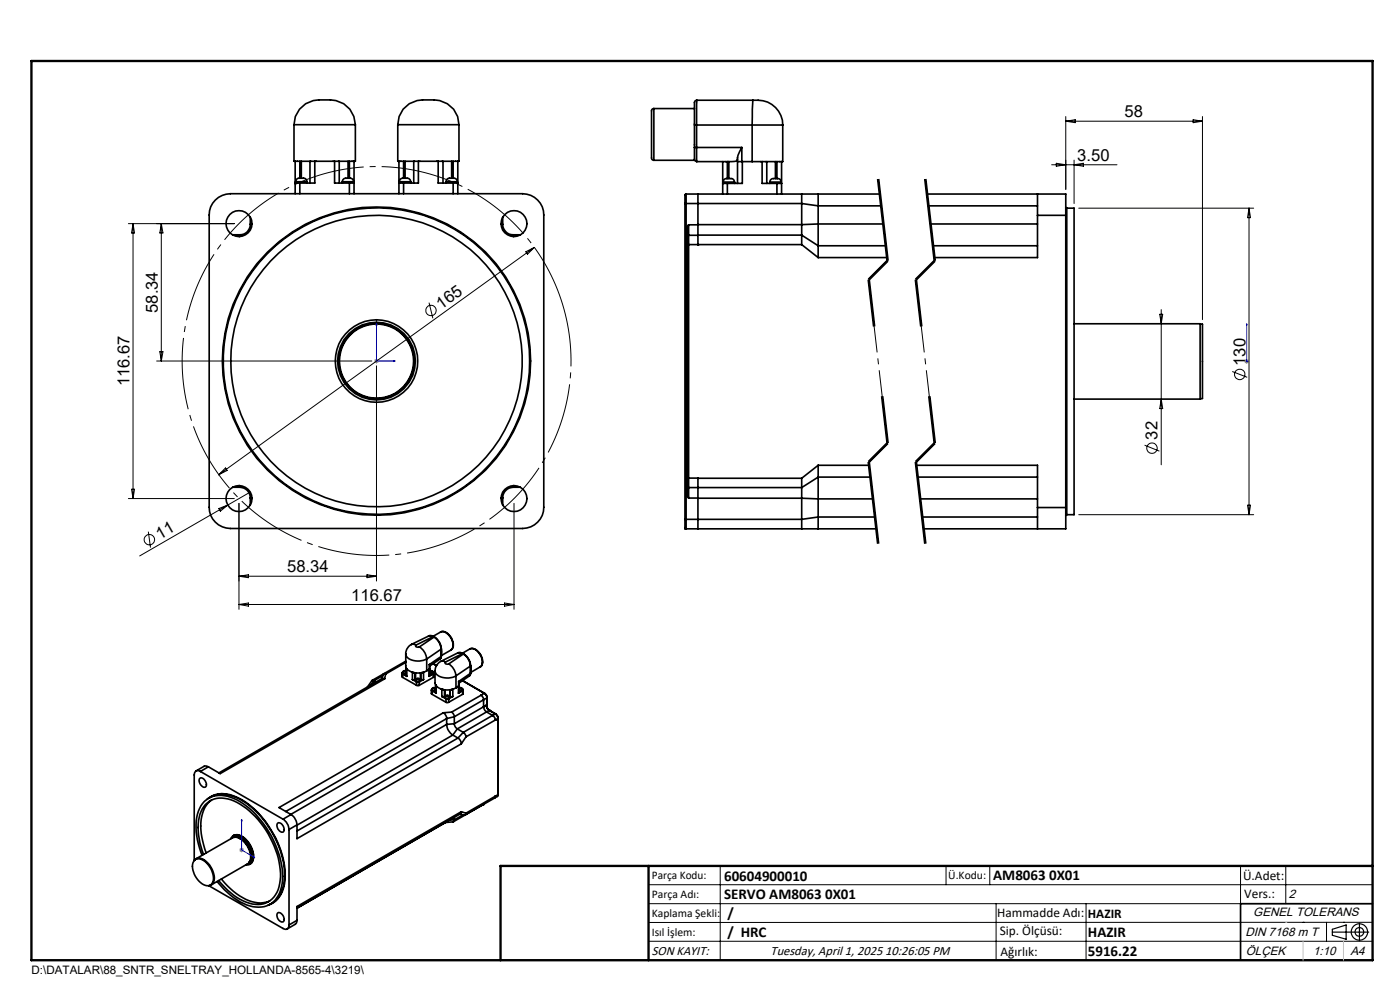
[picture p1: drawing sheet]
<svg xmlns="http://www.w3.org/2000/svg" width="297mm" height="210mm" viewBox="0 0 297 210" stroke-linecap="round" stroke-linejoin="round" font-family="sans-serif">
<g fill="none" stroke="#000" stroke-width=".35">
<path d="M62.4 26.4v7.8h.2M62.4 26.4h13M62.4 26.4a5.5 5.5 0 0 1 6-5.2h.5a6.6 6.6 0 0 1 5.3 2l.9 1.5 .3 1.7M62.6 34.2h4.2M62.6 38.8h1M62.6 34.2v6.9M62.7 38.6a1.09 1.09 0 0 1 1.5-.8 .72 .72 0 0 1 .9 .8M62.7 38.6h2.4M62.7 38.6v.2M63.6 34.2v3.6M63.6 38.8v2.3M63.9 34.2v3.6"/>
<path d="M65.1 38.6v.2M65.8 34.2v4.6M66.8 34.2h4.2M66.8 34.2v4.6h-3.2M71 34.2h4.1M71 34.2v4.6h3.1M72 34.2v4.6M72.6 38.6a1.09 1.09 0 0 1 1.6-.8 .76 .76 0 0 1 .8 .8M72.6 38.6h2.4M72.6 38.6v.2M73.8 34.2v3.6M74.1 38.8h1"/>
<path d="M74.1 34.2v3.6M74.1 38.8v2.3M75 38.6v.2M75.1 34.2v6.9M75.4 26.4v7.8h-.3M84.4 26.4v7.8h.2M84.4 26.4h13M84.4 26.4a5.5 5.5 0 0 1 6-5.2h.5a6.6 6.6 0 0 1 5.3 2l.9 1.5 .3 1.7M84.6 34.2h4.2M84.6 38.8h1M84.6 34.2v6.9M84.7 38.6a1.09 1.09 0 0 1 1.6-.8 .76 .76 0 0 1 .8 .8"/>
<path d="M84.7 38.6h2.4M84.7 38.6v.2M85.6 34.2v3.6M85.6 38.8v2.3M85.9 34.2v3.6M87.1 38.6v.2M87.8 34.2v4.6M88.8 34.2h4.2M88.8 34.2v4.6h-3.2M93 34.2h4.1M93 34.2v4.6h3.1M94 34.2v4.6"/>
<path d="M94.6 38.6a1.09 1.09 0 0 1 1.5-.8 .72 .72 0 0 1 .9 .8M94.6 38.6h2.4M94.6 38.6v.2M95.8 34.2v3.6M96.1 38.8h1M96.1 34.2v3.6M96.1 38.8v2.3M97 38.6v.2M97.1 34.2v6.9M97.4 26.4v7.8h-.3M138.7 23l-.2 .1a.61 .61 0 0 0-.3 .8v9.3a.61 .61 0 0 0 .3 .8h.2M138.7 23v11"/>
<path d="M138.7 34h8.6M138.7 23h8.6M147.3 26.5h.5M147.3 31.3h.5M147.3 31.3v2.5l.2 .3 .3 .2M147.8 31.3v3M147.8 26.5h11.8M147.8 31.3h9.6M147.8 26.5v4.8M147.8 21.3v5.2M147.8 21.3l-.3 .1a7.8 7.8 0 0 0-.2 3.2v6.7M147.8 21.3h11.9"/>
<path d="M147.8 34.3h6.8M153.3 38.9h1M153.3 34.3v6.9M153.4 38.6a1.09 1.09 0 0 1 1.5-.7 .76 .76 0 0 1 .9 .7M153.4 38.6h2.4M153.4 38.6v.3M154.3 34.3v3.6M154.3 38.9v2.3M154.6 34.3v3.6M155.8 38.6v.3M156.5 33.7l-.1 .3a2.53 2.53 0 0 1-1.8 .3M156.5 34.3h.9"/>
<path d="M157.4 31.3l-.9 2.1v5.5M157.4 34.3h2.2M157.4 31.3v3M157.5 34.3v4.6h-3.2M159.6 34.3h2.1M159.6 26.5h6.5M159.6 26.5v7.8M159.7 21.3a5.4 5.4 0 0 1 6.4 5.2M159.7 21.3l-.1 5.2M161.7 34.3h4.1M161.7 34.3v4.6h3.1M162.7 34.3v4.6"/>
<path d="M163.3 38.6a1.13 1.13 0 0 1 1.6-.7 .76 .76 0 0 1 .8 .7M163.3 38.6h2.4M163.3 38.6v.3M164.5 34.3v3.6M164.8 38.9h1M164.8 34.3v3.6M164.8 38.9v2.3M165.7 38.6v.3M165.8 34.3v6.9M166.1 26.5v7.8h-.3M45.7 42.4a4.6 4.6 0 0 1 3.2-1.3h62a4.5 4.5 0 0 1 4.5 4.5v62a4.5 4.5 0 0 1-4.5 4.5h-62a4.5 4.5 0 0 1-4.5-4.5v-62a4.2 4.2 0 0 1 1.3-3.2zM49.4 49.8h1.5"/>
<path d="M50.9 49.8l-.1 .4M53.1 47.6a2.17 2.17 0 0 1-2.2 2.2M53.1 46.1v1.5M53.1 47.6h.3M106.3 47.6h.3M106.6 47.6a2.23 2.23 0 0 0 2.3 2.2M106.6 46.1v1.5M108.9 49.8h1.5M108.9 49.8v.4M145.3 43.2h.3M145.3 43.2v67M145.6 41.2v2"/>
<path d="M145.6 41.2l-.3 .2v1.8M145.6 41.2h41.1M145.6 43.2v67M145.6 43.2h24.5M145.8 51.9h.3M145.8 50.2v1.7M145.8 49.2v1M145.8 51.9v49.5M146.1 49.9v2M146.1 49.9l-.3 .3M146.1 47.7l-.3 1.5M146.1 47.7v2.2"/>
<path d="M146.1 47.7l-.5 1.5h.2M146.1 51.9v49.5M146.1 51.9h24M146.1 49.9h2M146.1 47.7h2M148.1 51.9h.1M148.1 49.9v2M148.1 47.7v2.2M148.1 41.2v6.5M148.1 49.9h22M148.1 47.7h22M170.1 49.9v2"/>
<path d="M170.1 47.7v2.2M170.1 41.2v2M170.1 51.9l3.5 2.7M170.1 49.9l3.5 2.2M170.1 43.2v4.5M170.1 43.2l3.5 .5M173.6 52.1v2.5M173.6 47.5v4.6M173.6 41.2v2.5M173.6 54.6h14.6M173.6 52.1h14.3M173.6 47.5h13.8"/>
<path d="M173.6 43.7h13.3M173.6 47.5l-3.5 .2M173.6 43.7v3.8M196.6 41.2h29.5v4.5M196.9 43.7h23.2M197.4 47.5h22.7M197.9 52.1h22.2M220.1 41.2v4.5M220.1 45.7v8.9h-21.9M220.1 45.7h6M226.1 44l.2 .2M226.1 45.7v62"/>
<path d="M226.3 44.2h1.6v65h-1.6M226.3 44.2v65M227.9 68.7h26.7M254.6 68.7v16M254.6 68.7l.5 .1v15.7l-.5 .2M173.6 98.7v2.5M173.6 98.7h10.8M173.6 98.7l-3.5 2.8M194.3 98.7h25.8v9M227.9 84.7h26.7M49.4 103.4h1.5M50.8 103l.1 .4"/>
<path d="M50.9 103.4a2.23 2.23 0 0 1 2.2 2.2M53.1 105.6v1.5M53.1 105.6h.3M106.3 105.6h.3M106.6 105.6v1.5M108.9 103.4a2.29 2.29 0 0 0-2.3 2.2M108.9 103.4h1.5M108.9 103v.4M145.3 110.2h.3M145.3 110.2v1.8l.2 .2 .1-2M145.3 112v.2h40.6M145.6 110.2h24.5"/>
<path d="M145.8 103.2l.3 .2M145.8 101.4v1.8M145.8 101.4h.3M145.8 104.2l.3 1.4M145.8 103.2v1M145.8 104.2h-.2l.5 1.4M146.1 101.4v2M146.1 103.4v2.2M146.1 101.4l2 .1M146.1 103.4h24M146.1 105.6h2M148.1 101.5v4.2"/>
<path d="M148.1 105.7v6.5M148.1 101.5h22M148.1 105.7h22M170.1 101.5v1.9M170.1 103.4v2.3M170.1 110.2v2M170.1 105.7l3.5 .1M170.1 105.7v4.5M173.6 101.2v4.6M173.6 109.7v2.5M173.6 101.2h11M173.6 105.8h11.6"/>
<path d="M173.6 109.7h12M173.6 101.2l-3.5 2.2M173.6 105.8v3.9M173.6 109.7l-3.5 .5M194.7 101.2h25.4M195.2 105.8h24.9M195.6 109.7h24.5M220.1 107.7v4.5M220.1 107.7h6M226.1 107.7v4.5h-30.2M226.3 109.2l-.2 .2M87.2 136.7l-.5 .4-.4 .6-.2 1"/>
<path d="M87.3 136.7l.2-.1 .8 .2M88.3 136.8l-.1 .2 .1 .2h.7M89 137.2a3.4 3.4 0 0 1 1.5 2.6M90.5 139.8a3.7 3.7 0 0 1-4.2-.5l-.2-.6 .1 3M90.5 139.8v2.5M90.9 134.9l.5-.1 .6 .2M90.9 134.9h.6l.4 .1M90.9 134.9l-3.6 1.8M91.9 135h.1M91.9 135l-3.6 1.8M91.9 135l.2 .1M92 135l.2 .1"/>
<path d="M92.1 135.1a3.2 3.2 0 0 1 1.5 2.6M92.1 135.1h.1M92.1 135.1l-3.1 2.1M92.2 135.1a3.1 3.1 0 0 1 1.4 2.5M93.3 139.8l-2.1 1.5M93.4 139.7l-.1 .1M93.5 134l-1.6 1M93.5 134a2.31 2.31 0 0 1 2.4 1.8 1.64 1.64 0 0 1-.2 2.1l-2.1 1.2M93.5 134a2.23 2.23 0 0 1 2.5 2 1.5 1.5 0 0 1-.4 1.9M93.6 139.3v-.1l-.2 .5M93.6 139.3l-.3 .5M93.6 137.7l-3.1 2.1"/>
<path d="M93.6 137.5h.1M93.6 137.7v1.6M93.6 139.3l-2.5 1.7M93.6 137.7v1.1M93.6 137.6v.1M93.6 137.6v1.6M97.1 138.5l.5-.1 .6 .2M97.1 138.5l-3.6 1.8h.7l.3 .1M97.1 138.5h.6l.4 .1M98.1 138.6h.1M98.1 138.6l-3.6 1.8M98.1 138.6l.2 .1"/>
<path d="M98.2 138.6l.2 .1M98.3 138.7l.3 .3a3.4 3.4 0 0 1 1.2 2.3M98.3 138.7l-3.1 2.1M98.4 138.7a3.3 3.3 0 0 1 1.4 2.5M98.4 138.7h-.1M99.7 137.6l-1.6 1M99.7 137.6h.1M99.7 137.6a2.28 2.28 0 0 1 2.6 2 1.59 1.59 0 0 1-.5 1.9M99.7 137.6a2.21 2.21 0 0 1 2.4 1.8 1.62 1.62 0 0 1-.2 2.1l-2.1 1.2M79.3 144.4l-.4-.1-1 1.5M79.3 144.4l.5 .3M79.3 144.4l-.5 .9"/>
<path d="M81.2 143.3l-1.9 1.1M81.6 144l-.5-.1-34.7 20.1M81.6 144l-34.9 20.1-2.5-1.4M81.8 143h-.5l-.3 1M81.8 143l-.2 1M85.3 142.8l.1 .9M85.4 142.7l.3 .3h.5M85.4 142.7l.3 .2h.5M85.4 142.6v.3M85.4 142.9v.8M85.4 143.7l3 1.7M85.4 142.9l.9 .6"/>
<path d="M85.7 142.4l.2-.1 .1 .2zM86.1 140.3l-7.2 4M86.1 140.5l-4.3 2.5M86.2 142.4a.5 .5 0 0 0-.8 .3M86.2 141.7l.2 .3M86.2 141.7l.1 .2M86.2 141.7l.1 1.8M86.2 142.2l-.2 .1M86.3 141.9v1.6M86.3 141.9l.1 .1M86.4 142l1 .6M87.4 142.6l.4 .1"/>
<path d="M87.4 142.6h.1M87.5 144.1h.6M87.5 142.6l.3 .1M87.5 142.6v1.5M87.5 144.1l.9 .6M87.8 142.7h1.7M88.1 142.7v1.4M88.2 144.1h-.1M88.2 142.7v1.4M88.2 144.3a.48 .48 0 0 1 .5-.4 .48 .48 0 0 1 .4 .4M88.2 144.3a.49 .49 0 0 0 .5 .4 .49 .49 0 0 0 .4-.4M88.2 144.3a.54 .54 0 0 0 .9 0"/>
<path d="M88.3 144l-.1 .1M88.4 145.4h.5M88.4 144.7h.5M88.4 144.7v.7M88.5 144h.3v.1h-.3zM88.9 144.7v.7M89 144l.2 .1M89.2 144.1h.1M89.2 142.7v1.4M89.3 144.1h.6M89.3 142.7v1.4M89.9 142.6l-.4 .1"/>
<path d="M89.9 144.1l-1 .6M89.9 142.6v1.5M89.9 142.6h.1M90.5 142.3l-.6 .3M91 141.9v1.6M91.1 141v.9M91.1 141.9l-.6 .4M91.2 142.4a.49 .49 0 0 1 .7 .3M91.2 141.8v1.5l-.2 .2M91.2 142.2l.2 .1M91.3 142.4h.4l-.2 .1zM91.5 146.4v.7l.2 .2"/>
<path d="M91.6 146.3l.2 .3h.6M91.6 146.3l.3 .2h.5M91.7 146.2l-.2 .1 .2 .2M91.7 147.3l2.9 1.7M91.7 146.5l.8 .5M91.7 146.5v.8M91.9 140.8l.7 .4M91.9 146h.4l-.3 .1zM91.9 142.6v.3M91.9 142.7l-.2 .3h-.5M91.9 142.7l-.2 .2h-.5M91.9 142.9v.8"/>
<path d="M91.9 143.7l-3 1.7M91.9 142.9l-.9 .6M92 142.8l-.1 .9M92.3 142.3v2.7l.1 .3M92.3 142.3a2.21 2.21 0 0 0 2.5 1.5l1.2-.1 .7-.3M92.4 146a.49 .49 0 0 0-.8 .3M92.4 145.3l.2 .3M92.4 145.3l.1 .2M92.4 145.3l.1 1.7M92.4 145.8l-.2 .1M92.5 145.5v1.5M92.5 145.5l.1 .1"/>
<path d="M92.6 145.6l1 .5M93.5 140.3l-.8 .7-.3 .6-.1 .7M93.6 146.1l.5 .2M93.6 146.1l.1 .1M93.7 147.7h.6M93.7 146.2l.4 .1M93.7 146.2v1.5M93.7 147.7l.9 .5M94.1 151.2a1.6 1.6 0 0 1 .7 1.2M94.1 151.2l-34.9 20.1 2.5 1.5M94.1 146.3h1.6M94.3 146.3v1.4"/>
<path d="M94.4 147.7h-.1M94.4 146.3v1.4M94.4 147.9a.48 .48 0 0 1 .5-.4 .48 .48 0 0 1 .5 .4M94.4 147.9a.49 .49 0 0 0 .5 .4 .49 .49 0 0 0 .5-.4M94.4 147.9a.54 .54 0 0 0 1 0M94.5 140.4l-.1 .2 .1 .2h.7M94.5 147.6l-.1 .1M94.6 149h.6M94.6 148.2h.6M94.6 148.2v.8M94.8 153.7a2.84 2.84 0 0 0 1.3 2.2M94.8 152.4v1.3"/>
<path d="M94.8 152.4l-34.2 19.7M94.8 153.7l-33.1 19M95.2 148.2v.8M95.2 140.8a3.4 3.4 0 0 1 1.5 2.6M95.2 147.6l.2 .1M95.4 147.7h.1M95.4 146.3v1.4M95.5 147.7h.6M95.5 146.3v1.4M95.8 151.1l.4 .4 .2 .5M95.8 151.1l-1.7 .1M96.1 146.2l-.4 .1"/>
<path d="M96.1 155.9l1.1 .7M96.1 147.7l-.9 .5M96.1 146.2v1.5M96.1 155.9l-33.1 19.1M96.2 146.1l-.5 .2M96.2 146.1l-.1 .1M96.4 153.5l.2 .6 .4 .5M96.4 152l-1.6 .4M96.4 153.5l-1.6 .2M96.4 152v1.5M96.7 145.9l-.5 .2M96.7 143.4v2.5"/>
<path d="M97 154.6l-.9 1.3M97 154.6l1.3 .8M97.2 156.6a1.6 1.6 0 0 1 .7 1.2M97.2 156.6l-34.2 19.7M97.3 145.5v1.5M97.3 144.6l.1 .2M97.3 144.6v.9M97.3 145.5l-.6 .4M97.4 146a.52 .52 0 0 1 .8 .3M97.4 145.4l-.1 1.6M97.4 145.8l.2 .1M97.4 144.8l-.1 .7"/>
<path d="M97.5 146l.3-.1 .1 .2h-.3zM97.9 157.8l-34.9 20.1v-2.9M98.1 146.2v.3M98.1 146.5v.8M98.1 147.3l-2.9 1.7M98.1 146.5l-.8 .5M98.2 146.3l-.2 .3h-.6M98.2 146.3l-.3 .2h-.5M98.2 146.4l-.1 .9M98.3 155.4l.3 .2 .2 .7M98.3 155.4l-1.1 1.2M98.8 156.3l-.9 1.5"/>
<path d="M99.8 141.1h.1M99.8 142.8l-.2 .6-2.2 1.5M99.8 142.8l-.2 .6M99.8 141.3l-3.1 2.1M99.8 142.8l-2.5 1.8M99.8 141.3v1.1M99.8 141.2v.1M99.8 141.2v1.6M102 147.5l.5 .5 .1 .4M102 147.5l-6.2 3.6M102.6 149.9l.3 .8 .3 .3M102.6 148.4l-6.2 3.6"/>
<path d="M102.6 148.4v1.5M102.6 149.9l-6.2 3.6M102.7 147.1l.5 .4 .1 .6M102.7 147.1h.1M102.7 147.1l-4.6-2.8 4.7 2.8M102.7 147.1l-.7 .4M102.8 147.1l.4 .4 .1 .5M103.2 149.6l.2 .7 .5 .4M103.2 149.6l.1 .4M103.2 149.6l.1 .5 .5 .6M103.2 149.6l-.6 .3M103.2 151l-6.2 3.6"/>
<path d="M103.2 151l1.3 .8M103.3 148.1l-.7 .3M103.3 148v.1M103.3 148v2.1M103.8 150.7h.1M103.8 150.7l1.3 .7M103.8 150.7l-.6 .3M103.9 150.7h.1M103.9 150.7l1.2 .7M104.5 151.8l.4 .4 .2 .5M104.5 151.8l-6.2 3.6M105.1 152.7h.1"/>
<path d="M105.1 151.4l.5 .6v.4M105.1 152.7l-6.3 3.6M105.1 151.4l-.6 .4M105.1 151.4l.4 .4 .2 .6M105.1 151.4h.1M105.6 152.4l-.5 .3M105.7 152.4h.1M105.7 152.4l-.1 16.2M42.3 165.2a.92 .92 0 0 1 1.4 .7l.1 .3a.55 .55 0 0 1-.2 .7 .55 .55 0 0 1-.8-.2l-.5-.7zM42.5 163.6a.79 .79 0 0 0-.9-.1 .79 .79 0 0 0-.4 .9v18.1a1.68 1.68 0 0 1 2.7 .3 4.4 4.4 0 0 1 1.4 4.3l-.3 .5-.7 .3 15.7 9a.77 .77 0 0 0 .9 .1 .77 .77 0 0 0 .4-.8M42.5 163.6l17.5 10.2M43.9 169.6a5.5 5.5 0 0 1 6.5-.4 20 20 0 0 1 10.1 16.4 6.5 6.5 0 0 1-2.7 6l-.9 .4"/>
<path d="M44.2 162.7l-.5-.2-.4 .1-1.7 .9M44.2 162.7l-1.7 .9M44.3 169.3a6.4 6.4 0 0 1 7.1 .5 20.2 20.2 0 0 1 9 15.8 6.7 6.7 0 0 1-2.7 6l-.4 .2M44.9 169.7a7.3 7.3 0 0 0-2.2 7.1l1 4.1M49 177.9a1.41 1.41 0 0 1 2.3-.5 4.9 4.9 0 0 1 2.2 5.4l-.6 .6-.8 .1M49.3 177.7a1.56 1.56 0 0 1 2.4 .2 4.1 4.1 0 0 1 1.5 5l-.7 .4M49.5 177.3a2.34 2.34 0 0 1 2.9 1 4.6 4.6 0 0 1 1.2 4.4l-.6 .6M49.6 177.6h.8l.6 .2M49.7 177.6a2.86 2.86 0 0 1 3 1.7 3.5 3.5 0 0 1 .4 3.4l-.3 .3M49.7 177.6h.7l.7 .2M51 177.8a4.6 4.6 0 0 1 2.1 4.8l-.3 .4M51.1 177.8a4.6 4.6 0 0 1 2.1 4.7l-.4 .5"/>
<path d="M58.9 174.6a1.27 1.27 0 0 1 1.2 1.9 1.27 1.27 0 0 1-1.2-1.9zM60 173.8a2.95 2.95 0 0 1 1.3 2.2M61.3 176v20.2M61.7 172.8a2.95 2.95 0 0 1 1.3 2.2M61.7 172.8l-1.7 1M63 175l-1.7 1M96.4 173.9l-.3 .4-1.6 .2M96.4 173.4v.5M96.4 173.9h-1M97.9 172.2l-.3 .4-34.6 20 31.6-18.2M97.9 172.2l-34.9 20.1v2.9M97.9 172.2l.9 .3"/>
<path d="M98.2 172.9l-1.8 1M98.8 172.5l-.2 .4-1.1-.2M102.4 170.7h.1M102.4 170.7l-6.2 3.6M105.1 168.9h.1M105.1 168.9l-.2 .4-6.2 3.6M105.1 168.9l-6.3 3.6M105.5 168.9l-.5 .4M105.6 168.6l-.1 .3M105.6 168.6l-.5 .3M41.2 182.5a2.07 2.07 0 0 1 3 .9 3.7 3.7 0 0 1 .7 4.1 1.66 1.66 0 0 1-2.3-.3 4.2 4.2 0 0 1-1.5-4.4zM41.6 182.2l7.7-4.5a2.48 2.48 0 0 1 2.9 1.4 3.7 3.7 0 0 1 .7 3.8l-8.1 4.8"/>
<path d="M42.9 181.4a13.2 13.2 0 0 1-.6-9.9 4.9 4.9 0 0 1 6.6-2.4 18 18 0 0 1 9.8 10.8 12.5 12.5 0 0 1 .4 10 4.9 4.9 0 0 1-6.1 2.2 14.4 14.4 0 0 1-6.9-5.1M43.2 181.2a12.7 12.7 0 0 1-.5-9.1 4.7 4.7 0 0 1 6.3-2.5 18.2 18.2 0 0 1 10 12.4 10.2 10.2 0 0 1-.5 7.8 4.7 4.7 0 0 1-6.3 1.6 15 15 0 0 1-5.8-4.6M47 186.5a12.9 12.9 0 0 0 7.7 5h1.2l1.3-.4M58.9 193.6a1.27 1.27 0 0 1 1.2 1.9 1.27 1.27 0 0 1-1.2-1.9zM63 195.2l-.2 .7-1.9 1.2M63 195.2l-1.7 1M291.2 191.7h-28v12"/>
<circle cx="50.7" cy="47.4" r="2.75"/>
<circle cx="109" cy="47.4" r="2.75"/>
<circle cx="79.9" cy="76.6" r="32.5"/>
<circle cx="79.9" cy="76.6" r="30.9"/>
<circle cx="79.9" cy="76.6" r="8.8"/>
<circle cx="79.9" cy="76.6" r="8"/>
<circle cx="79.9" cy="76.6" r="32.7"/>
<circle cx="79.9" cy="76.6" r="7.9"/>
<circle cx="79.9" cy="76.6" r="8.3"/>
<circle cx="50.7" cy="105.8" r="2.75"/>
<circle cx="109" cy="105.8" r="2.75"/>
<circle cx="94.9" cy="147.7" r=".14"/>
</g>
<g fill="none" stroke="#000" stroke-width=".21">
<path d="M186.1 38l2 17.3M186.3 38l2 17.3-4 4 1.1 9.9M186.5 38l1 8.6M196.1 38l2 17.3M196.3 38l2 17.3-4 4 1.1 9.9M196.5 38l2 17.3M223.1 35h13.9M224.1 34.6l2 .4-2 .3zM226.1 24.7v15.5M226.1 25.7h29M226.1 25.7l2-.3v.6zM227.9 34v9.2"/>
<path d="M227.9 35l1.9-.4v.7zM253.1 25.4l2 .3-2 .3zM255.1 24.7v43.1M27.2 47.4h22.5M28.2 47.4l.3 2h-.6zM28.2 47.4v58.4M34.2 47.4v29.2M34.2 47.4l.4 2h-.7zM111.5 53.4l1.8-.9-1.4 1.4zM113.3 52.5l-66.9 48.2M184.1 59.3l1.2 10M184.5 59.3l1.1 9.9"/>
<path d="M187.5 46.6l1 8.7zM188.2 55.2l-4 4M188.4 55.4l-4 4M194.1 59.3l1.2 10M194.5 59.3l1.1 9.9M198.2 55.2l-4 4M198.4 55.4l-4 4M228.8 44.2h37.2M265 44.2v65M265 44.2l.3 2h-.6zM33.2 76.6h45.7M33.9 74.6h.7l-.4 2z"/>
<path d="M79.9 77.6v45.7M91 64.2l.8 3.3M246 66.7h.7l-.4 2zM246.3 65.7v32.9M261.4 78.8l3.2 1.2M184.1 98l2 17.3M184.5 98l2 17.3M187 84.1l1.1 9.9M187.1 84.1l1.2 9.9-4 4 2 17.3M187.3 84l1.2 10M188.2 93.9l-4 4M188.4 94.1l-4 4"/>
<path d="M194.1 98l2 17.3M194.5 98l2 17.3M197 84.1l1.1 9.9M197.1 84.1l1.2 9.9-4 4 2 17.3M197.3 84l1.2 10M198.2 93.9l-4 4M198.4 94.1l-4 4M242.8 94.4l3.2 1.3M246.3 84.7l.4 2h-.7zM27.2 105.8h22.5M27.9 103.8h.6l-.3 2zM31.5 112.8l.4 3.4"/>
<path d="M46.4 100.7l1.4-1.4 .4 .5zM46.4 107.9l1.9-.8-1.6 1.3zM48.3 107.1l-18.7 10.8M50.7 106.8v22.4M53.1 104.4l-4.8 2.7M109 106.8v22.4M228.8 109.2h37.2M264.7 107.2h.6l-.3 2zM50.7 122.2h29.2M50.7 122.2l2-.3v.6zM50.7 128.2l2-.3v.7zM50.7 128.2h58.3"/>
<path d="M77.9 121.9l2 .3-2 .3zM107 127.9l2 .3-2 .4zM137.6 187.7h153.6M137.6 191.7h153.6M137.6 199.7h153.6M152.8 183.7v20M200.7 183.7v4M210 183.7v4M211.3 191.7v12M230.4 191.7v12M263.2 183.7v20M272.8 183.7v8"/>
<path d="M276.4 195.6h.1M281.4 195.6v4.1M285 195.6h.1M291.2 195.6l-153.6 .1"/>
<circle cx="91.4" cy="65.9" r="1.09"/>
<circle cx="263" cy="79.4" r="1.12"/>
<circle cx="244.4" cy="95.1" r="1.1"/>
<circle cx="31.7" cy="114.5" r="1.1"/>
</g>
<path d="M119.3 64.5a41.2 41.2 0 0 0-69.1-16.6 41.2 41.2 0 0 0 19 68.5 41.2 41.2 0 0 0 50.7-49.8l-.6-2.1" fill="none" stroke="#000" stroke-width=".21" stroke-dasharray="15.2 1.3 1.3 1.3" stroke-dashoffset="1.9" stroke-linecap="butt"/>
<g fill="none" stroke="#000" stroke-width=".25">
<path d="M282.6 197.7h7.8M282.6 197.1l3-.9v3l-3-.8zM288.4 195.8v3.8M106.2 203.7h185"/>
<circle cx="288.4" cy="197.7" r="1.74"/>
<circle cx="288.4" cy="197.7" r=".93"/>
</g>
<path d="M79.9 68.6l.1 .4h-.2zM79.9 68.6v8h4M83.5 76.5l.4 .1-.4 .1zM264.5 76.6v.2zM264.5 68.7v.4v-.4M264.5 76.7h.1M264.5 68.7v8M51.3 173.8v.3h-.1zM51.3 173.8v6.5l2.8 1.6M53.8 181.7l.3 .2-.3-.1z" fill="none" stroke="#00f" stroke-width=".21"/>
<path d="M79.4 76.6h1M79.5 76.2l.7 .7M79.9 76.1v1M80.2 76.2l-.7 .7M263.9 76.7h1.1M264.1 76.3l.7 .7M264.5 76.2v1M264.8 76.3l-.7 .7M50.9 179.9l.7 .7M51.3 179.8v1M51.6 179.9l-.7 .7M50.8 180.3h1" fill="none" stroke="#808080" stroke-width=".21"/>
<path d="M186.3 38l2 17.3M196.3 38l2 17.3M184.3 98l2 17.3M194.3 98l2 17.3" fill="none" stroke="#000" stroke-width=".21" stroke-dasharray="6.3 1.3 1.3 1.3" stroke-dashoffset="-.5" stroke-linecap="butt"/>
<path d="M188.3 55.3l-4 4M198.3 55.3l-4 4M188.3 94l-4 4M198.3 94l-4 4" fill="none" stroke="#000" stroke-width=".21" stroke-dasharray="6.3 1.3 1.3 1.3" stroke-dashoffset="2.8" stroke-linecap="butt"/>
<path d="M184.3 59.3l4 34.7M194.3 59.3l4 34.7" fill="none" stroke="#000" stroke-width=".21" stroke-dasharray="6.3 1.3 1.3 1.3" stroke-dashoffset="1" stroke-linecap="butt"/>
<path d="M6.7 12.9h284.5v190.8h-284.5zM137.6 183.7v20M291.2 183.7h-185v20" fill="none" stroke="#000" stroke-width=".5"/>
<path d="M276.4 199.7v4M285 199.7v4" fill="none" stroke="#c0c0c0" stroke-width=".21"/>
<path d="M272.8 195.6h.1" fill="none" stroke="#c0c0c0" stroke-width=".25"/>
<g fill="#00f">
<path d="M83.5 76.5l.4 .1-.4 .1zM79.9 68.6l.1 .4h-.2z"/>
<path d="M264.5 76.6v.2zM264.5 68.7v.4z"/>
<path d="M53.8 181.7l.3 .2-.3-.1zM51.3 173.8v.3h-.1z"/>
</g>
<g font-size="3.5">
<text x="238.6" y="24.9">58</text>
<text x="228.5" y="34.1">3.50</text>
<text x="93.6" y="65.7" transform="rotate(-36 93.6 65.7)">165</text>
<text x="33.5" y="66.4" transform="rotate(-90 33.5 66.4)">58.34</text>
<text x="264.2" y="77.6" transform="rotate(-90 264.2 77.6)">130</text>
<text x="27.5" y="81.9" transform="rotate(-90 27.5 81.9)">116.67</text>
<text x="245.6" y="93.2" transform="rotate(-90 245.6 93.2)">32</text>
<text x="33.9" y="114.6" transform="rotate(-30 33.9 114.6)">11</text>
<text x="60.9" y="121.4">58.34</text>
<text x="74.5" y="127.4">116.67</text>
</g>
<g font-size="3.2">
<text x="153.6" y="190.8">SERVO AM8063 0X01</text>
<text x="153.6" y="186.8">60604900010</text>
<text x="210.7" y="186.6">AM8063 0X01</text>
<text x="154.3" y="194.8">/</text>
<text x="154.3" y="198.8">/ HRC</text>
<text x="230.8" y="198.7">HAZIR</text>
<text x="230.8" y="202.8">5916.22</text>
</g>
<g font-size="2.8">
<text x="263.7" y="186.7">Ü.Adet:</text>
<text x="263.9" y="190.5">Vers.:</text>
<text x="211.5" y="194.5">Hammadde Adı:</text>
<text x="230.8" y="194.7">HAZIR</text>
<text x="138.3" y="202.6">SON KAYIT:</text>
<text x="163.5" y="202.6">Tuesday, April 1, 2025 10:26:05 PM</text>
<text x="212.1" y="198.4">Sip. Ölçüsü:</text>
<text x="212.2" y="202.7">Ağırlık:</text>
</g>
<g font-size="2.6">
<text x="273.4" y="190.4">2</text>
<text x="265.9" y="194.4">GENEL TOLERANS</text>
<text x="264.2" y="198.5">DIN 7168 m T</text>
<text x="264.3" y="202.6">ÖLÇEK</text>
<text x="278.5" y="202.6">1:10</text>
<text x="286.5" y="202.6">A4</text>
</g>
<g font-size="2.5">
<text x="138.3" y="186.4">Parça Kodu:</text>
<text x="138.3" y="190.5">Parça Adı:</text>
<text x="201.2" y="186.5">Ü.Kodu:</text>
<text x="138.3" y="194.5">Kaplama Şekli:</text>
<text x="138.3" y="198.6">Isıl İşlem:</text>
<text x="6.7" y="206.7">D:\DATALAR\88_SNTR_SNELTRAY_HOLLANDA-8565-4\3219\</text>
</g>
</svg>
